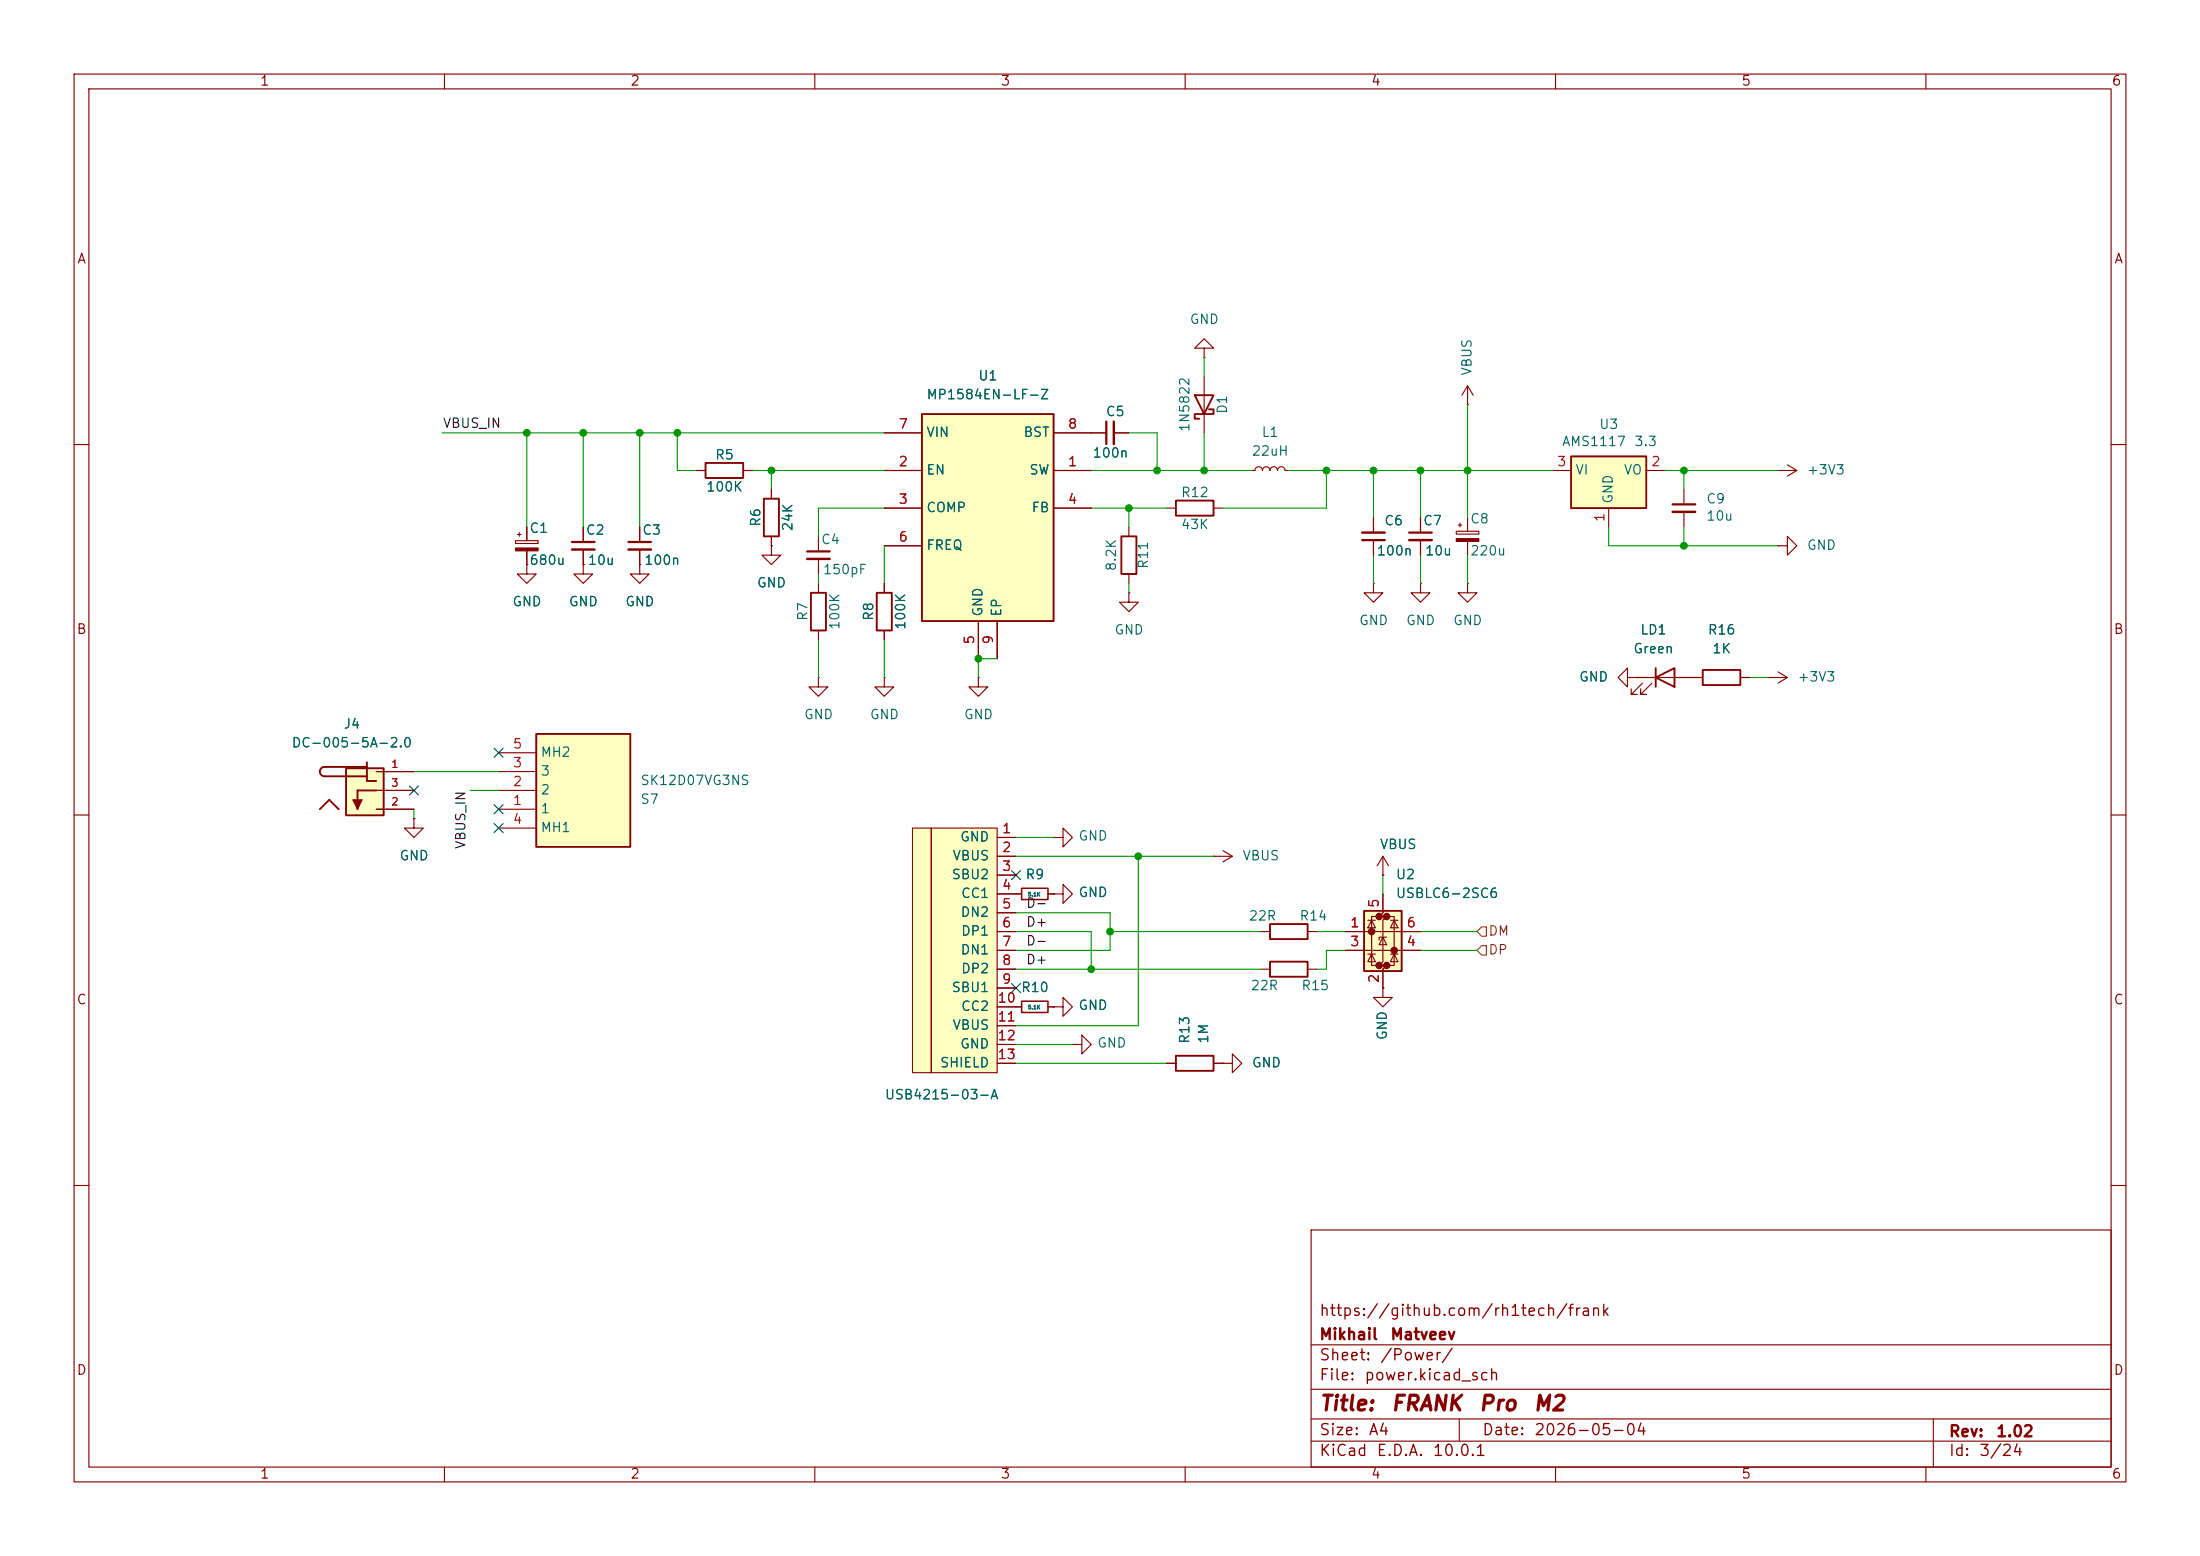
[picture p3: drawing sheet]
<svg xmlns="http://www.w3.org/2000/svg" width="297mm" height="210mm" viewBox="0 0 297 210" stroke-linecap="round" stroke-linejoin="round" font-family="sans-serif">
<g fill="none" stroke="#840000" stroke-width=".15">
<path d="M10 10h277v190h-277zM12 12h273v186h-273zM60 10v2M110 10v2M160 10v2M210 10v2M260 10v2M10 60h2M78.7 76.2v1.3h1.3l-1.3 1.2-1.2-1.2h1.2M78.7 76.2h.1M119.4 78.7v1.3M152.4 71.1v1.3"/>
<path d="M152.4 77.5v1.2M285 60h2M110.5 91.4v1.3h1.3l-1.3 1.3-1.3-1.3h1.3M110.5 91.4h.1M119.4 91.4v1.3h1.2l-1.2 1.3-1.3-1.3h1.3M119.4 91.4h.1M119.4 85.1v1.3M10 110h2M285 110h2M10 160h2M177 166h108v32h-108zM285 160h2"/>
<path d="M60 198v2M110 198v2M160 198v2M177 194.5h108M177 191.5h108M177 187.5h108M177 181.5h108M197 191.5v3M210 198v2M260 198v2M261 191.5v6.5"/>
</g>
<path d="M151.4 72.4h2v5.1h-2zM118.4 80h2v5.1h-2z" fill="none" stroke="#840000" stroke-width=".25"/>
<path d="M212.1 61.6h10.1v7h-10.1z" fill="#ffffc2"/>
<path d="M212.1 61.6h10.1v7h-10.1z" fill="none" stroke="#840000" stroke-width=".25"/>
<path d="M147.3 58.4h2.1M150.4 58.4h2M198.1 54.6h.1M198.1 52.1l-.7 1.2M198.1 52.1l.8 1.2M198.1 52.1v2.5M209.5 63.5h2.6M217.2 68.6v2.5M222.2 63.5h2.6M152.4 80v1.3h1.3l-1.3 1.3-1.3-1.3h1.3M152.4 80h.1" fill="none" stroke="#840000" stroke-width=".15"/>
<path d="M149.4 56.9v3" fill="none" stroke="#840000" stroke-width=".3"/>
<path d="M150.4 56.9v3" fill="none" stroke="#840000" stroke-width=".33"/>
<path d="M124.5 55.9h17.7v27.9h-17.7z" fill="#ffffc2"/>
<path d="M124.5 55.9h17.7v27.9h-17.7zM161.3 53.3h2.5l-1.2 2.6zM163.2 55.2h.6v.7h-2.5v.6h.6M95.2 62.5h5.1v2h-5.1zM103.1 67.3h2.1v5.1h-2.1z" fill="none" stroke="#840000" stroke-width=".25"/>
<g fill="none" stroke="#840000" stroke-width=".15">
<path d="M119.4 58.4h5.1M142.2 58.4h5.1M162.6 47h1.2l-1.2-1.3-1.3 1.3h1.3v1.3M162.6 48.3h.1M162.6 50.8v7.6M94 63.5h1.2M100.3 63.5h1.3M104.1 73.7v1.2h1.3l-1.3 1.3-1.2-1.3h1.2M104.1 73.7h.1M104.1 66v1.3M104.1 72.4v1.3M110.5 72.4v2"/>
<path d="M110.5 75.4v2.1M119.4 63.5h5.1M119.4 68.6h5.1M119.4 73.7h5.1M142.2 63.5h5.1M142.2 68.6h5.1M132.1 91.4v1.3h1.2l-1.2 1.3-1.3-1.3h1.3M132.1 91.4h.1M132.1 83.8v5.1M134.6 83.8v5.1"/>
</g>
<path d="M109 74.4h3" fill="none" stroke="#840000" stroke-width=".3"/>
<path d="M109 75.4h3" fill="none" stroke="#840000" stroke-width=".33"/>
<g fill="#ffffc2">
<path d="M123.2 111.8h2.5v33h-2.5z"/>
<path d="M125.7 111.8h8.9v33h-8.9z"/>
</g>
<g fill="none" stroke="#840000" stroke-width=".15">
<path d="M123.2 111.8h2.5v33h-2.5zM125.7 111.8h8.9v33h-8.9zM134.6 113h2.6M134.6 115.6h2.6M134.6 118.1h2.6M142.2 113h1.3v-1.2l1.3 1.2-1.3 1.3v-1.3M142.2 113h.1M186.7 118.1h.1M186.7 115.6l-.8 1.2M186.7 115.6l.8 1.2M186.7 115.6v2.5M134.6 120.7h3.3"/>
<path d="M134.6 123.2h2.6M134.6 125.7h2.6M134.6 128.3h2.6M134.6 130.8h2.6M134.6 133.4h2.6M134.6 135.9h3.3M134.6 138.4h2.6M141.5 120.7h.7M141.5 135.9h.7M142.2 120.7h1.3v-1.3l1.3 1.3-1.3 1.2v-1.2M142.2 120.7h.1M134.6 141h2.6"/>
<path d="M134.6 143.5h2.6"/>
</g>
<path d="M137.9 119.9h3.6v1.5h-3.6zM137.9 135.1h3.6v1.6h-3.6z" fill="none" stroke="#840000" stroke-width=".2"/>
<path d="M184.1 122.9h5.1v8.2h-5.1z" fill="#ffffc2"/>
<g fill="#840000" stroke="#840000" stroke-width=".51">
<circle cx="185.2" cy="125.7" r=".25"/>
<circle cx="186.2" cy="123.7" r=".25"/>
<circle cx="186.2" cy="130.3" r=".25"/>
<circle cx="187.2" cy="123.7" r=".25"/>
<circle cx="187.2" cy="130.3" r=".25"/>
<circle cx="188.2" cy="128.3" r=".25"/>
</g>
<g fill="none" stroke="#840000" stroke-width=".15">
<path d="M86.4 71.1v2.1M86.4 74.2v2M110.5 78.7v1.3M157.5 68.6h1.2M163.8 68.6h1.3M168.9 63.5h.5a.51 .51 0 0 1 .5-.5 .51 .51 0 0 1 .5 .5 .51 .51 0 0 1 .5-.5 .51 .51 0 0 1 .5 .5 .51 .51 0 0 1 .6-.5 .51 .51 0 0 1 .5 .5 .51 .51 0 0 1 .5-.5 .51 .51 0 0 1 .5 .5h.5M185.4 78.7v1.3h1.3l-1.3 1.3-1.3-1.3h1.3M185.4 78.7h.1M185.4 69.9v2M185.4 72.9v2M191.8 78.7v1.3h1.2l-1.2 1.3-1.3-1.3h1.3M191.8 78.7h.1"/>
<path d="M191.8 69.9v2M191.8 72.9v2M196.6 71.7h3v.4h-3zM196.8 70.9h.6M197.1 70.6v.5M198.1 78.7v1.3h1.3l-1.3 1.3-1.3-1.3h1.3M198.1 78.7h.1M198.1 69.9v1.8M198.1 73.1v1.8M227.3 66v2.1M227.3 69.1v2M240 63.5h.1"/>
<path d="M240 73.7h1.3v-1.3l1.3 1.3-1.3 1.2v-1.2M240 73.7h.1M240 63.5h2.6M241.3 62.7l1.3 .8M242.6 63.5l-1.3 .8M110.5 85.1v1.3M219.7 91.4v-1.2l-1.3 1.2 1.3 1.3v-1.3h1.3M221 91.4h.1M221 91.4h8.9M221.7 92.2l-1.5 1.5h.8h-.8v-.7M223 92.2l-1.5 1.5h.7h-.7v-.7M234.9 91.4h1.3"/>
<path d="M238.8 91.4h.1M238.8 91.4h2.5M240 90.7l1.3 .7M241.3 91.4l-1.3 .8M163.8 115.6h.1M163.8 115.6h2.6M165.1 114.8l1.3 .8M166.4 115.6l-1.3 .7M142.2 135.9h1.3v-1.3l1.3 1.3-1.3 1.3v-1.3M142.2 135.9h.1M170.2 125.7h1.2M170.2 130.8h1.2"/>
<path d="M176.5 125.7h1.3M176.5 130.8h1.3M181.6 125.7h10.2M181.6 128.3h10.2M184.7 128.8h1M184.7 124.2h1M185.2 124.2l.5 1h-1zM185.2 128.8l.5 1h-1zM186.2 123.7h-1v6.6h1M186.7 120.7v2.5l-.5 .5h1l-.5 .5v5.6l-.5 .5h1l-.5 .5v2.6M186.7 126.5l.5 1h-1zM186.7 133.4v1.2h1.3l-1.3 1.3-1.3-1.3h1.3"/>
<path d="M186.7 133.4h.1M187.2 126.5h-1v.4M187.2 123.7h1v6.6h-1M187.7 128.8h1M187.7 124.2h1M188.2 124.2l.5 1h-1zM188.2 128.8l.5 1h-1zM144.8 141h1.2v-1.3l1.3 1.3-1.3 1.2v-1.2M144.8 141h.1M157.5 143.5h1.2M163.8 143.5h1.3M165.1 143.5h1.3v-1.3l1.2 1.3-1.2 1.3v-1.3"/>
<path d="M165.1 143.5h.1"/>
</g>
<path d="M158.7 67.6h5.1v2h-5.1zM109.5 80h2v5.1h-2zM223.5 91.4l2.6-1.2v2.5zM223.5 90.2v2.5M229.9 90.4h5v2.1h-5zM171.4 129.8h5.1v2h-5.1zM171.4 124.7h5.1v2h-5.1zM184.1 122.9h5.1v8.2h-5.1zM158.7 142.5h5.1v2h-5.1z" fill="none" stroke="#840000" stroke-width=".25"/>
<path d="M84.8 73.2h3.1M183.9 72.9h3M190.2 71.9h3.1M225.8 68.1h3.1" fill="none" stroke="#840000" stroke-width=".3"/>
<path d="M84.8 74.2h3.1M183.9 71.9h3M190.2 72.9h3.1M225.8 69.1h3.1" fill="none" stroke="#840000" stroke-width=".33"/>
<path d="M196.6 72.7h3v.4h-3z" fill="#840000" stroke="#840000" stroke-width=".15"/>
<path d="M72.4 99.1h12.7v15.2h-12.7z" fill="#ffffc2"/>
<path d="M72.4 99.1h12.7v15.2h-12.7z" fill="none" stroke="#840000" stroke-width=".25"/>
<path d="M67.3 109.2h5.1M67.3 106.7h5.1M67.3 104.1h5.1M67.3 111.8h5.1M67.3 101.6h5.1" fill="none" stroke="#840000" stroke-width=".15"/>
<path d="M46.7 103.7h5.1v6.3h-5.1z" fill="#ffffc2"/>
<path d="M43.2 109.2l1.2-1.2 1.3 1.2M46.7 103.7h5.1v6.3h-5.1zM49.5 103.5h-5.7a.64 .64 0 0 0-.6 .6 .64 .64 0 0 0 .6 .7h5.7M49.5 102.9v2.5h1.3M50.8 106.7h-2.5v2.5" fill="none" stroke="#840000" stroke-width=".25"/>
<g fill="#840000" stroke="#840000" stroke-width=".15">
<path d="M47.6 108h1.3l-.6 1.2z"/>
<path d="M69.6 74h3v.3h-3z"/>
</g>
<g fill="none" stroke="#840000" stroke-width=".15">
<path d="M119.4 58.4h5.1M142.2 58.4h7.2M150.4 58.4h2M69.6 73h3v.4h-3zM69.8 72.1h.6M70.1 71.9v.5M71.1 76.2v1.3h1.3l-1.3 1.2-1.3-1.2h1.3M71.1 76.2h.1M71.1 71.1v1.9M71.1 74.3v1.9M78.7 76.2h.1M78.7 71.1v2.1"/>
<path d="M78.7 74.2v2M86.4 76.2v1.3h1.2l-1.2 1.2-1.3-1.2h1.3M86.4 76.2h.1M86.4 71.1v2.1M86.4 74.2v2M94 63.5h1.2M100.3 63.5h1.3M104.1 73.7h.1M104.1 66v1.3M104.1 72.4v1.3M119.4 63.5h5.1M119.4 68.6h5.1"/>
<path d="M119.4 73.7h5.1M119.4 78.7v1.3M142.2 63.5h5.1M142.2 68.6h5.1M185.4 69.9v2M185.4 72.9v2M191.8 69.9v2M191.8 72.9v2M119.4 85.1v1.3M132.1 83.8v5.1M134.6 83.8v5.1M221 91.4h.1"/>
<path d="M221 91.4h2.5M226.1 91.4h3.8M234.9 91.4h1.3M50.8 104.1h5.1M50.8 109.2h5.1M50.8 106.7h5.1M55.9 110.5v1.3h1.2l-1.2 1.2-1.3-1.2h1.3M55.9 110.5h.1M134.6 113h2.6M134.6 115.6h2.6M134.6 118.1h2.6M186.7 118.1h.1"/>
<path d="M134.6 125.7h2.6M134.6 128.3h2.6M134.6 135.9h3.3M134.6 120.7h3.3M134.6 123.2h2.6M134.6 130.8h2.6M134.6 133.4h2.6M134.6 138.4h2.6M141.5 135.9h.7M141.5 120.7h.7M142.2 135.9h.1M142.2 120.7h.1"/>
<path d="M181.6 125.7h2.5M181.6 128.3h2.5M186.7 133.4h.1M186.7 120.7v2.5M186.7 130.8v2.6M189.2 125.7h2.6M189.2 128.3h2.6M134.6 143.5h2.6M134.6 141h2.6M157.5 143.5h1.2M163.8 143.5h1.3M165.1 143.5h.1"/>
</g>
<path d="M77.2 73.2h3.1" fill="none" stroke="#840000" stroke-width=".3"/>
<path d="M77.2 74.2h3.1" fill="none" stroke="#840000" stroke-width=".33"/>
<path d="M200 127.6h.7v1.3h-.7l-.6-.6zM200 125.1h.7v1.3h-.7l-.6-.7z" fill="none" stroke="#725600" stroke-width=".15"/>
<g fill="none" stroke="#009600" stroke-width=".15">
<path d="M59.7 58.4h59.7M71.1 58.4v12.7M78.7 58.4v12.7M86.4 58.4v12.7M91.4 58.4v5.1h2.6M152.4 58.4h3.8v5.1M162.6 48.3v2.5M162.6 58.4v5.1M198.1 54.6v15.3M101.6 63.5h17.8M104.1 63.5v2.5M110.5 77.5v1.2"/>
<path d="M119.4 73.7v5M119.4 68.6h-8.9v3.8M147.3 63.5h21.6M147.3 68.6h10.2M152.4 68.6v2.5M152.4 78.7v1.3M174 63.5h35.5M179.1 63.5v5.1h-14M185.4 63.5v6.4M185.4 74.9v3.8M191.8 63.5v6.4M191.8 74.9v3.8"/>
<path d="M198.1 74.9v3.8M217.2 71.1v2.6h22.8M224.8 63.5h15.2M227.3 63.5v2.5M227.3 71.1v2.6M110.5 86.4v5M119.4 86.4v5M134.6 88.9h-2.5v2.5M236.2 91.4h2.6M55.9 109.2v1.3M55.9 104.1h11.4M63.5 106.7h3.8"/>
<path d="M137.2 115.6h26.6M137.2 113h5M153.7 115.6v22.8h-16.5M186.7 118.1v2.6M137.2 125.7h10.1v5.1M137.2 123.2h12.7v5.1h-12.7M137.2 130.8h33M149.9 125.7h20.3M177.8 125.7h3.8M181.6 128.3h-2.5v2.5h-1.3M191.8 125.7h7.6M191.8 128.3h7.6"/>
<path d="M137.2 141h7.6M137.2 143.5h20.3"/>
</g>
<path d="M55.3 106.1l1.2 1.2M56.5 106.1l-1.2 1.2M66.7 108.6l1.2 1.2M66.7 111.2l1.2 1.2M66.7 101l1.2 1.2M67.9 108.6l-1.2 1.2M67.9 111.2l-1.2 1.2M67.9 101l-1.2 1.2M136.6 117.5l1.2 1.2M137.8 117.5l-1.2 1.2M136.6 132.7l1.2 1.3M137.8 132.7l-1.2 1.3" fill="none" stroke="#000084" stroke-width=".15"/>
<g fill="#009600" stroke="#009600" stroke-width=".14">
<circle cx="191.8" cy="63.5" r=".46"/>
<circle cx="185.4" cy="63.5" r=".46"/>
<circle cx="198.1" cy="63.5" r=".46"/>
<circle cx="162.6" cy="63.5" r=".46"/>
<circle cx="179.1" cy="63.5" r=".46"/>
<circle cx="227.3" cy="73.7" r=".46"/>
<circle cx="227.3" cy="63.5" r=".46"/>
<circle cx="91.4" cy="58.4" r=".46"/>
<circle cx="86.4" cy="58.4" r=".46"/>
<circle cx="71.1" cy="58.4" r=".46"/>
<circle cx="78.7" cy="58.4" r=".46"/>
<circle cx="149.9" cy="125.7" r=".46"/>
<circle cx="147.3" cy="130.8" r=".46"/>
<circle cx="132.1" cy="88.9" r=".46"/>
<circle cx="153.7" cy="115.6" r=".46"/>
<circle cx="104.1" cy="63.5" r=".46"/>
<circle cx="156.2" cy="63.5" r=".46"/>
<circle cx="152.4" cy="68.6" r=".46"/>
</g>
<g font-size="2" fill="#840000">
<text x="178" y="190.9">Title:</text>
<text x="187.7" y="190.9">FRANK</text>
<text x="199.5" y="190.9">Pro</text>
<text x="206.9" y="190.9">M2</text>
</g>
<g font-size="1.5" fill="#840000">
<text x="178" y="178">https://github.com/rh1tech/frank</text>
<text x="178" y="184">Sheet:</text>
<text x="178" y="181.2">Mikhail</text>
<text x="186.2" y="184">/Power/</text>
<text x="187.6" y="181.2">Matveev</text>
<text x="178" y="186.7">File:</text>
<text x="184.1" y="186.7">power.kicad_sch</text>
<text x="178" y="196.9">KiCad</text>
<text x="178" y="194.1">Size:</text>
<text x="184.7" y="194.1">A4</text>
<text x="185.7" y="196.9">E.D.A.</text>
<text x="193.3" y="196.9">10.0.1</text>
<text x="200" y="194.1">Date:</text>
<text x="207" y="194.1">2026-05-04</text>
<text x="263" y="194.3">Rev:</text>
<text x="263" y="196.9">Id:</text>
<text x="267.1" y="196.9">3/24</text>
<text x="269.4" y="194.3">1.02</text>
</g>
<g font-size="1.3" fill="#840000">
<text x="35" y="11.9">1</text>
<text x="85" y="11.9">2</text>
<text x="135" y="11.9">3</text>
<text x="185" y="11.9">4</text>
<text x="235" y="11.9">5</text>
<text x="285" y="11.9">6</text>
<text x="10.3" y="35.9">A</text>
<text x="285.3" y="35.9">A</text>
<text x="10.3" y="85.9">B</text>
<text x="285.3" y="85.9">B</text>
<text x="10.3" y="135.9">C</text>
<text x="285.3" y="135.9">C</text>
<text x="10.3" y="185.9">D</text>
<text x="285.3" y="185.9">D</text>
<text x="35" y="199.9">1</text>
<text x="85" y="199.9">2</text>
<text x="135" y="199.9">3</text>
<text x="185" y="199.9">4</text>
<text x="235" y="199.9">5</text>
<text x="285" y="199.9">6</text>
</g>
<g font-size="1.3" fill="#006464">
<text x="160.5" y="44">GND</text>
<text x="132" y="51.7">U1</text>
<text x="199" y="50.8" transform="rotate(-90 199 50.8)">VBUS</text>
<text x="125" y="59.3">VIN</text>
<text x="125" y="54.2">MP1584EN-LF-Z</text>
<text x="138.1" y="59.3">BST</text>
<text x="149.2" y="56.5">C5</text>
<text x="160.9" y="58.4" transform="rotate(-90 160.9 58.4)">1N5822</text>
<text x="166" y="56" transform="rotate(-90 166 56)">D1</text>
<text x="170.2" y="59.3">L1</text>
<text x="215.8" y="58.2">U3</text>
<text x="96.4" y="62.3">R5</text>
<text x="125" y="64.4">EN</text>
<text x="138.9" y="64.4">SW</text>
<text x="147.4" y="62.1">100n</text>
<text x="168.9" y="61.8">22uH</text>
<text x="210.8" y="60.5">AMS1117</text>
<text x="212.6" y="64.4">VI</text>
<text x="219.1" y="64.4">VO</text>
<text x="220.5" y="60.5">3.3</text>
<text x="243.8" y="64.4">+3V3</text>
<text x="95.2" y="66.6">100K</text>
<text x="103" y="71.2" transform="rotate(-90 103 71.2)">R6</text>
<text x="107.3" y="71.8" transform="rotate(-90 107.3 71.8)">24K</text>
<text x="125" y="69.4">COMP</text>
<text x="139.2" y="69.4">FB</text>
<text x="159.3" y="67.4">R12</text>
<text x="159.3" y="71.7">43K</text>
<text x="186.8" y="71.2">C6</text>
<text x="192" y="71.2">C7</text>
<text x="198.4" y="71">C8</text>
<text x="218" y="68.1" transform="rotate(-90 218 68.1)">GND</text>
<text x="230.3" y="68.3">C9</text>
<text x="230.3" y="70.6">10u</text>
<text x="71.4" y="72.2">C1</text>
<text x="71.4" y="76.6">680u</text>
<text x="79" y="72.5">C2</text>
<text x="79.3" y="76.6">10u</text>
<text x="86.6" y="72.5">C3</text>
<text x="86.9" y="76.6">100n</text>
<text x="110.8" y="73.8">C4</text>
<text x="111" y="77.8">150pF</text>
<text x="125" y="74.5">FREQ</text>
<text x="151" y="77.2" transform="rotate(-90 151 77.2)">8.2K</text>
<text x="155.3" y="76.9" transform="rotate(-90 155.3 76.9)">R11</text>
<text x="185.8" y="75.3">100n</text>
<text x="192.3" y="75.3">10u</text>
<text x="198.4" y="75.3">220u</text>
<text x="243.8" y="74.5">GND</text>
<text x="69.1" y="82.1">GND</text>
<text x="76.7" y="82.1">GND</text>
<text x="84.3" y="82.1">GND</text>
<text x="102.1" y="79.6">GND</text>
<text x="109.3" y="83.9" transform="rotate(-90 109.3 83.9)">R7</text>
<text x="118.2" y="83.9" transform="rotate(-90 118.2 83.9)">R8</text>
<text x="132.9" y="83.3" transform="rotate(-90 132.9 83.3)">GND</text>
<text x="135.5" y="83.3" transform="rotate(-90 135.5 83.3)">EP</text>
<text x="113.6" y="85.1" transform="rotate(-90 113.6 85.1)">100K</text>
<text x="122.5" y="85.1" transform="rotate(-90 122.5 85.1)">100K</text>
<text x="150.4" y="86">GND</text>
<text x="183.4" y="84.7">GND</text>
<text x="189.7" y="84.7">GND</text>
<text x="196.1" y="84.7">GND</text>
<text x="220.4" y="88.5">Green</text>
<text x="221.3" y="86">LD1</text>
<text x="230.5" y="86">R16</text>
<text x="231.1" y="88.5">1K</text>
<text x="213.1" y="92.3">GND</text>
<text x="242.6" y="92.3">+3V3</text>
<text x="39.3" y="101.2">DC-005-5A-2.0</text>
<text x="46.3" y="98.7">J4</text>
<text x="108.5" y="97.4">GND</text>
<text x="117.3" y="97.4">GND</text>
<text x="130" y="97.4">GND</text>
<text x="72.9" y="107.5">2</text>
<text x="72.9" y="105">3</text>
<text x="72.9" y="102.5">MH2</text>
<text x="86.4" y="106.3">SK12D07VG3NS</text>
<text x="72.9" y="110.1">1</text>
<text x="72.9" y="112.6">MH1</text>
<text x="86.4" y="108.8">S7</text>
<text x="129.5" y="113.9">GND</text>
<text x="145.5" y="113.8">GND</text>
<text x="53.8" y="116.4">GND</text>
<text x="128.4" y="119">SBU2</text>
<text x="128.5" y="116.4">VBUS</text>
<text x="138.4" y="119">R9</text>
<text x="167.6" y="116.4">VBUS</text>
<text x="186.2" y="114.9">VBUS</text>
<text x="188.4" y="119">U2</text>
<text x="129.6" y="124.1">DN2</text>
<text x="129.7" y="121.5">CC1</text>
<text x="145.5" y="121.4">GND</text>
<text x="168.5" y="124.6">22R</text>
<text x="175.3" y="124.6">R14</text>
<text x="188.4" y="121.5">USBLC6-2SC6</text>
<text x="129.6" y="129.1">DN1</text>
<text x="129.7" y="126.6">DP1</text>
<text x="129.7" y="131.7">DP2</text>
<text x="128.4" y="134.2">SBU1</text>
<text x="129.7" y="136.8">CC2</text>
<text x="137.8" y="134.2">R10</text>
<text x="145.5" y="136.6">GND</text>
<text x="168.7" y="134">22R</text>
<text x="175.6" y="134">R15</text>
<text x="128.5" y="139.3">VBUS</text>
<text x="129.5" y="141.8">GND</text>
<text x="148" y="141.7">GND</text>
<text x="160.9" y="141" transform="rotate(-90 160.9 141)">R13</text>
<text x="163.4" y="141" transform="rotate(-90 163.4 141)">1M</text>
<text x="187.6" y="140.5" transform="rotate(-90 187.6 140.5)">GND</text>
<text x="119.4" y="148.7">USB4215-03-A</text>
<text x="126.8" y="144.4">SHIELD</text>
<text x="168.9" y="144.4">GND</text>
</g>
<g font-size="1.3" fill="#0f0f0f">
<text x="59.7" y="58.1">VBUS_IN</text>
<text x="63.2" y="114.7" transform="rotate(-90 63.2 114.7)">VBUS_IN</text>
<text x="138.4" y="125.4">D+</text>
<text x="138.4" y="122.8">D-</text>
<text x="138.4" y="127.9">D-</text>
<text x="138.4" y="130.5">D+</text>
</g>
<g font-size="1.3" fill="#a90000">
<text x="121.2" y="58.2">7</text>
<text x="144.1" y="58.2">8</text>
<text x="121.2" y="63.2">2</text>
<text x="144.1" y="63.2">1</text>
<text x="210.1" y="63.2">3</text>
<text x="222.8" y="63.2">2</text>
<text x="121.2" y="68.3">3</text>
<text x="144.1" y="68.3">4</text>
<text x="216.9" y="70.6" transform="rotate(-90 216.9 70.6)">1</text>
<text x="121.2" y="73.4">6</text>
<text x="131.8" y="87.1" transform="rotate(-90 131.8 87.1)">5</text>
<text x="134.4" y="87.1" transform="rotate(-90 134.4 87.1)">9</text>
<text x="69.1" y="101.3">5</text>
<text x="69.1" y="106.4">2</text>
<text x="69.1" y="103.9">3</text>
<text x="69.1" y="109">1</text>
<text x="69.1" y="111.5">4</text>
<text x="135.2" y="112.8">1</text>
<text x="135.2" y="115.3">2</text>
<text x="135.2" y="117.9">3</text>
<text x="135.2" y="120.4">4</text>
<text x="135.2" y="122.9">5</text>
<text x="135.2" y="125.5">6</text>
<text x="182.2" y="125.5">1</text>
<text x="186.4" y="122.6" transform="rotate(-90 186.4 122.6)">5</text>
<text x="189.8" y="125.5">6</text>
<text x="135.2" y="128">7</text>
<text x="135.2" y="130.6">8</text>
<text x="182.2" y="128">3</text>
<text x="189.8" y="128">4</text>
<text x="134.6" y="135.6">10</text>
<text x="135.2" y="133.1">9</text>
<text x="186.4" y="132.8" transform="rotate(-90 186.4 132.8)">2</text>
<text x="134.6" y="138.2">11</text>
<text x="134.6" y="140.7">12</text>
<text x="134.6" y="143.3">13</text>
</g>
<g font-size="1.3" fill="#725600">
<text x="200.9" y="129.1">DP</text>
<text x="200.9" y="126.6">DM</text>
</g>
<g font-size="1" fill="#a90000">
<text x="52.7" y="103.9">1</text>
<text x="52.7" y="106.4">3</text>
<text x="52.7" y="109">2</text>
</g>
<g font-size=".5" fill="#006464">
<text x="138.7" y="121.1">5.1K</text>
<text x="138.7" y="136.3">5.1K</text>
</g>
</svg>
